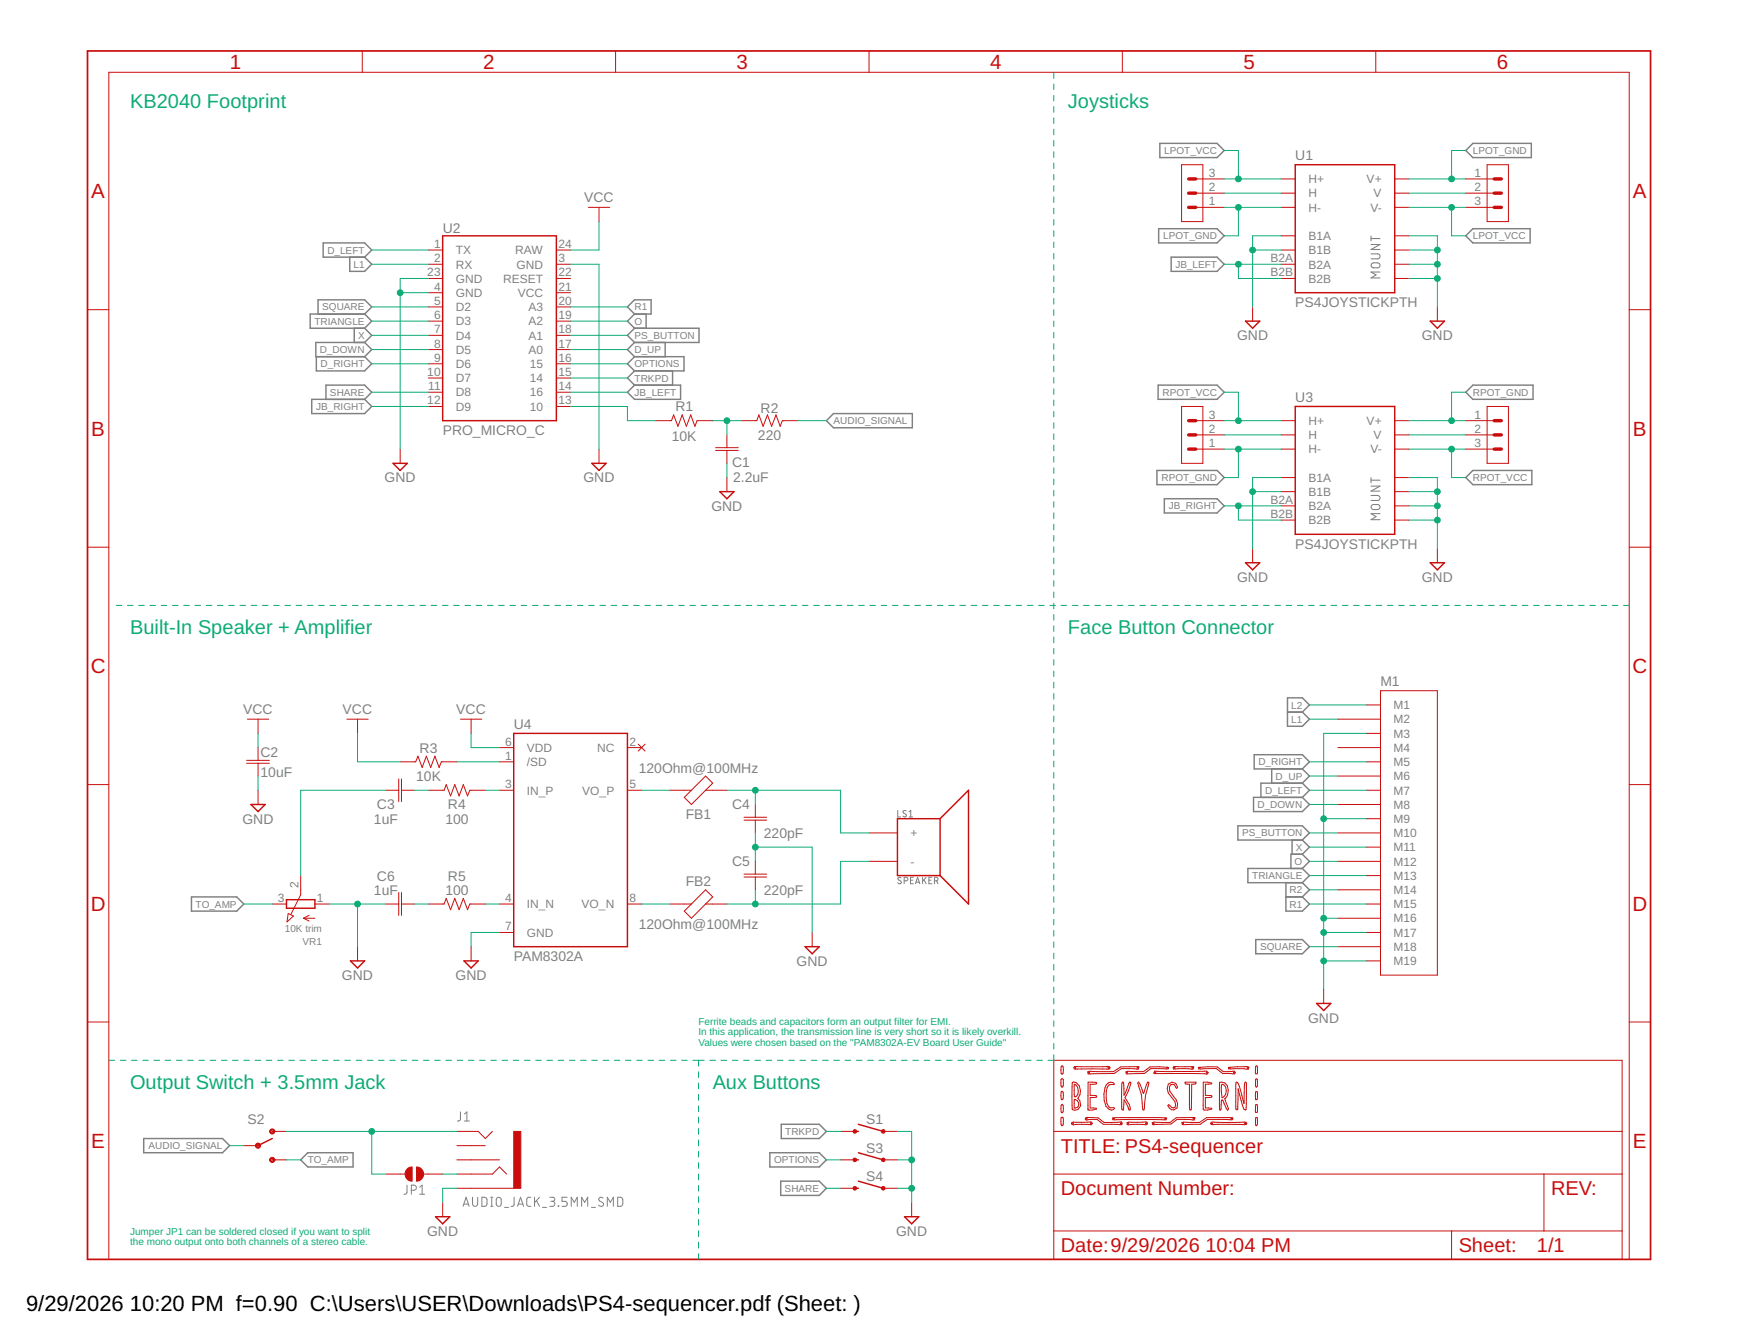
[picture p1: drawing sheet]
<svg xmlns="http://www.w3.org/2000/svg" width="279mm" height="216mm" viewBox="0 0 279 216" stroke-linecap="round" stroke-linejoin="round" font-family="sans-serif">
<path d="M220.5 39.3h1.5l-1.5 .8h1.5M220.5 38.4h1.5M220.5 38v.7M220.5 40.8h1.1a.4 .4 0 0 1 .4 .4 .4 .4 0 0 1-.4 .4h-1.1M220.7 42.4a1.16 1.16 0 0 1 1-.1l.3 .4a.37 .37 0 0 1-.4 .4l-.9-.2a.38 .38 0 0 1 0-.5zM222 43.7h-1.5l.8 .5-.8 .5h1.5M220.5 79.7h1.1a.4 .4 0 0 1 .4 .4 .4 .4 0 0 1-.4 .4h-1.1M220.5 76.8v.8M220.5 78.1h1.5l-1.5 .9h1.5M220.5 77.2h1.5M220.7 81.2a1.22 1.22 0 0 1 1-.1l.3 .3-.1 .4a1.22 1.22 0 0 1-1.1 .1l-.1-.1a.36 .36 0 0 1 0-.6zM222 82.6h-1.5l.8 .5-.8 .4h1.5" fill="none" stroke="#808080" stroke-width=".17"/>
<g fill="none" stroke="#808080" stroke-width=".16">
<path d="M144.4 130.3v1h.5M145.8 130.4l-.3-.1-.3 .2 .5 .4a.28 .28 0 0 1-.1 .4 .28 .28 0 0 1-.4-.1M146.2 131.3h.6M146.2 130.5l.3-.2v1M144.9 141.1h-.4l-.1 .2 .5 .3a.28 .28 0 0 1-.1 .5 .28 .28 0 0 1-.4-.2M145.4 141.6l.6-.1v-.4l-.6-.1v1.1M146.5 141.5h.3M146.9 141h-.4v1.1h.4M147.3 142.1l.3-1.1 .4 1.1M147.3 141.8h.6M148.4 141v1.1M148.6 141.4l.4 .7"/>
<path d="M149 141l-.6 .7M149.4 141.5h.4M149.9 141h-.5v1.1h.5M150.3 141.6l.5-.1 .1-.3-.2-.1-.4-.1v1.1M150.6 141.6l.3 .5M74.1 178.8l-.1 1.2-.1 .2h-.3M74.7 179.1l.4-.3v1.4M65.5 190.5v1.2l-.1 .2-.4 .1M66.2 191.3h.4a.41 .41 0 0 0 .4-.4 .41 .41 0 0 0-.4-.4h-.4v1.5M67.5 192h.8M67.5 190.9l.4-.4v1.5M74.5 193.9l.5-1.4 .5 1.4"/>
<path d="M74.6 193.6h.7M74.7 180.2h.8M76 192.5v1a.41 .41 0 0 0 .4 .4 .41 .41 0 0 0 .4-.4v-1M77.5 192.5l.7 .1a1.16 1.16 0 0 1 .1 1.1l-.2 .2h-.6zM78.9 192.5h.4M78.9 193.9h.4M79.1 192.5v1.4M79.9 192.6a.41 .41 0 0 1 .5-.1 .41 .41 0 0 1 .2 .4v.6a.4 .4 0 0 1-.4 .4 .4 .4 0 0 1-.4-.4zM81.2 194.1h.6M82.7 192.5v1.2l-.2 .2h-.3M83.2 193.9l.5-1.4 .5 1.4M83.4 193.6h.7"/>
<path d="M85.4 192.5h-.5l-.2 .3 .1 .9 .1 .2h.5M86 192.5v1.4M86.3 193l.5 .9M86.8 192.5l-.8 .9M87.2 194.1h.7M88.4 192.5h.5a.33 .33 0 0 1 .3 .3 .33 .33 0 0 1-.3 .3h-.3M88.9 193.1a.4 .4 0 0 1 .4 .4 .4 .4 0 0 1-.4 .4h-.5M89.8 193.8l.1 .1zM91.2 192.5h-.8v.6h.5a.41 .41 0 0 1 .3 .4 .41 .41 0 0 1-.3 .4h-.5M91.9 193.9v-1.4l.5 .8 .5-.8v1.4M93.6 193.9v-1.4l.4 .8 .5-.8v1.4M95.1 194.1h.7"/>
<path d="M97 192.6l-.2-.1a.34 .34 0 0 0-.4 .1 .34 .34 0 0 0 .1 .5l.4 .2a.37 .37 0 0 1 .1 .6 .37 .37 0 0 1-.6-.1l-.1-.1M97.7 193.9v-1.4l.5 .8 .5-.8v1.4M99.4 192.5l.7 .1a1.16 1.16 0 0 1 0 1.1l-.2 .2h-.5z"/>
</g>
<g fill="none" stroke="#808080" stroke-width=".23">
<path d="M52 39.1h6.7l1.1 1.1-1.1 1.1h-6.7zM186.4 36.8h9.4l1.1 1.1-1.1 1.2h-9.4zM186.6 23.1h9.2l1.1 1.1-1.1 1.1h-9.2zM235.8 37.9l1.1-1.1h9.2v2.3h-9.2zM235.8 24.2l1.1-1.1h9.4v2.2h-9.4zM50.9 57.3v2.3h7.8l1.1-1.1-1.1-1.2M51.2 50.5v-2.3h7.5l1.1 1.1-1.1 1.2M56.3 41.3v2.3h2.4l1.1-1.1-1.1-1.2M57 52.8v2.3M58.7 50.5h-8.8v2.3h8.8M58.7 50.5l1.1 1.1-1.1 1.2M58.7 55.1l1.1 1.1-1.1 1.1"/>
<path d="M58.7 55.1h-7.9v2.2h7.9M58.7 52.8l1.1 1.1-1.1 1.2M100.9 49.3l1.2-1.1h2.6v2.3h-2.6zM102.1 52.8h10.3v2.3h-10.3M102.1 50.5l-1.2 1.1 1.2 1.2M102.1 57.3h7.9v2.3h-7.9M102.1 55.1l-1.2 1.1 1.2 1.1M102.1 52.8l-1.2 1.1 1.2 1.2M102.1 59.6l-1.2 1.2 1.2 1.1M102.1 57.3l-1.2 1.2 1.2 1.1M103.9 50.5v2.3M107 55.1v2.2"/>
<path d="M108.2 59.6v2.3M188.4 41.3h7.4l1.1 1.2-1.1 1.1h-7.4zM50.1 64.2h8.6l1.1 1.1-1.1 1.2h-8.6zM52.4 64.2v-2.3h6.3l1.1 1.2-1.1 1.1M100.9 63.1l1.2-1.2h7.4v2.3h-7.4zM134.1 66.5h12.6v2.3h-12.6l-1.2-1.2zM186.1 75.6h9.7l1.1 1.2-1.1 1.1h-9.7zM186.3 61.9h9.5l1.1 1.2-1.1 1.1h-9.5zM235.8 63.1l1.1-1.2h9.7v2.3h-9.7zM235.8 76.8l1.1-1.2h9.5v2.3h-9.5zM187.3 80.2h8.5l1.1 1.1-1.1 1.2h-8.5zM207.1 112.2h2.4l1.1 1.1-1.1 1.2 1.1 1.1-1.1 1.2h-2.4z"/>
<path d="M207.1 114.5h2.4M199.1 132.8h10.4l1.1 1.1-1.1 1.1h-10.4zM201.6 128.2h7.9l1.1 1.1-1.1 1.2h-7.9zM201.7 121.3h7.8l1.1 1.2-1.1 1.1h-7.8zM204.6 123.6v2.3M207.8 135v2.3M209.5 139.6h-8.8v2.3h8.8M209.5 139.6l1.1 1.2-1.1 1.1M209.5 137.3l1.1 1.2-1.1 1.1M209.5 137.3h-1.9v2.3M209.5 125.9l1.1 1.1-1.1 1.2M209.5 125.9h-6.7v2.3"/>
<path d="M209.5 123.6l1.1 1.2-1.1 1.1M209.5 135l1.1 1.2-1.1 1.1M30.8 144.2h7.3l1.1 1.1-1.1 1.2h-7.3zM202 151h7.5l1.1 1.2-1.1 1.1h-7.5zM206.8 141.9v4.6h2.7l1.1-1.2-1.1-1.1M206.8 144.2h2.7M209.5 141.9l1.1 1.1-1.1 1.2M23.1 183h12.7l1.1 1.2-1.1 1.1h-12.7zM48.4 186.5l1.1-1.2h7.3v2.3h-7.3zM123.8 185.3h8l1.1 1.2-1.1 1.1h-8zM125.6 189.9h6.2l1.1 1.1-1.1 1.2h-6.2zM125.7 180.7h6.1l1.1 1.2-1.1 1.1h-6.1z"/>
</g>
<g fill="none" stroke="#c90d0c" stroke-width=".23">
<path d="M71.2 37.9h18.3v29.7h-18.3zM208.3 26.5h16v20.6h-16zM200.3 51.6h2.3l-1.1 1.2zM230.1 51.6h2.2l-1.1 1.2zM63.2 74.5h2.3l-1.1 1.1zM95.2 74.5h2.3l-1.1 1.1zM115.8 79h2.3l-1.2 1.2zM208.3 65.3h16v20.6h-16zM200.3 90.5h2.3l-1.1 1.1zM230.1 90.5h2.2l-1.1 1.1zM82.6 117.9h18.3v34.3h-18.3zM40.4 129.3h2.3l-1.2 1.2z"/>
<path d="M151.2 131.6h-6.8v9.2h6.8M151.2 131.6v9.2M151.2 131.6l4.6-4.6v18.3l-4.6-4.5M46.1 144.6h4.6v1.4h-4.6zM56.4 154.5h2.3l-1.2 1.1zM74.6 154.5h2.3l-1.1 1.1zM129.5 152.2h2.3l-1.2 1.1zM211.8 161.3h2.3l-1.2 1.2zM43.8 183l-2.3 1.2M70.1 195.6h2.2l-1.1 1.1zM137.5 186.5h.6M137.5 191h.6"/>
<path d="M137.5 181.9h.6M138.1 185.3l4 1.2M138.1 189.9l4 1.1M138.1 180.7l4 1.2M145.5 195.6h2.3l-1.2 1.1z"/>
</g>
<g fill="none" stroke="#c90d0c" stroke-width=".16">
<path d="M58.3 8.2v3.4M99 8.2v3.4M139.8 8.2v3.4M180.5 8.2v3.4M221.3 8.2v3.4M94.6 33.3h3.5M96.4 33.3v2.3M190.1 26.5h3.4v9.1h-3.4zM192.3 28.8h4.6M192.3 31.1h4.6M192.3 33.3h4.6M206.1 28.8h2.2"/>
<path d="M206.1 31.1h2.2M206.1 33.3h2.2M206.1 37.9h2.2M224.3 28.8h2.3M224.3 31.1h2.3M224.3 33.3h2.3M224.3 37.9h2.3M235.8 28.8h4.5M235.8 31.1h4.5M235.8 33.3h4.5M239.2 26.5h3.4v9.1h-3.4zM14.1 49.8h3.4"/>
<path d="M68.9 40.2h2.3M68.9 42.5h2.3M68.9 44.8h2.3M68.9 47.1h2.3M68.9 49.3h2.3M68.9 51.6h2.3M68.9 53.9h2.3M68.9 56.2h2.3M68.9 58.5h2.3M89.5 40.2h2.3M89.5 42.5h2.3M89.5 44.8h2.3"/>
<path d="M89.5 47.1h2.3M89.5 49.3h2.3M89.5 51.6h2.3M89.5 53.9h2.3M89.5 56.2h2.3M89.5 58.5h2.3M201.5 49.3v2.3M206.1 40.2h2.2M206.1 42.5h2.2M206.1 44.8h2.2M224.3 40.2h2.3M224.3 42.5h2.3"/>
<path d="M224.3 44.8h2.3M231.2 49.3v2.3M262.1 49.8h3.4M64.4 72.2v2.3M68.9 60.8h2.3M68.9 63.1h2.3M68.9 65.3h2.3M89.5 60.8h2.3M89.5 63.1h2.3M89.5 65.3h2.3M96.4 72.2v2.3M105.5 67.6h2.5l.4-.9 .7 1.8 .6-1.8 .7 1.8 .7-1.8 .7 1.8 .3-.9h2.5"/>
<path d="M115.1 72.4h3.6M115.1 72h3.6M116.9 69.9v2.1M116.9 72.4v2.1M116.9 76.8v2.2M119.2 67.6h2.5l.4-.9 .6 1.8 .7-1.8 .7 1.8 .7-1.8 .7 1.8 .3-.9h2.6M190.1 65.3h3.4v9.2h-3.4zM192.3 67.6h4.6M192.3 69.9h4.6M192.3 72.2h4.6M206.1 67.6h2.2M206.1 69.9h2.2"/>
<path d="M206.1 72.2h2.2M206.1 76.8h2.2M206.1 79h2.2M224.3 67.6h2.3M224.3 69.9h2.3M224.3 72.2h2.3M224.3 76.8h2.3M224.3 79h2.3M235.8 67.6h4.5M235.8 69.9h4.5M235.8 72.2h4.5M239.2 65.3h3.4v9.2h-3.4z"/>
<path d="M14.1 88h3.4M201.5 88.2v2.3M206.1 81.3h2.2M206.1 83.6h2.2M224.3 81.3h2.3M224.3 83.6h2.3M231.2 88.2v2.3M262.1 88h3.4M39.8 115.6h3.4M41.5 115.6v2.3M55.8 115.6h3.4M57.5 115.6v2.3"/>
<path d="M74.1 115.6h3.4M75.8 115.6v2.3M102.7 119.6l1.1 1.1M103.8 119.6l-1.1 1.1M215.2 115.6h6.9M219.8 113.3h2.3M219.8 117.9h2.3M222.1 111h9.1v45.8h-9.1zM14.1 126.1h3.4M39.7 122.7h3.6M39.7 122.2h3.6M41.5 120.2v2"/>
<path d="M41.5 122.7v2.1M41.5 127v2.3M62.1 127h2M64.1 125.2v3.7M64.4 122.5h2.5l.3-.9 .7 1.8 .7-1.8 .7 1.8 .7-1.8 .6 1.8 .4-.9h2.5M64.6 127h2.1M64.6 125.2v3.7M68.9 127h2.5l.4-.9 .7 1.9 .7-1.9 .7 1.9 .6-1.9 .7 1.9 .4-1h2.5M80.3 122.5h2.3M80.3 127h2.3M80.3 120.2h2.3M100.9 127h2.3"/>
<path d="M100.9 120.2h2.3M107.8 127h3.4M110.1 128.2l3.4-3.4 1.1 1.1-3.4 3.4zM113.5 127h3.4M119.7 131.8h3.6M119.7 131.4h3.6M121.5 129.3v2.1M121.5 131.8v2.1M121.5 138.5v2M139.8 133.9h4.6M139.8 138.5h4.6M215.2 120.2h6.9"/>
<path d="M215.2 124.8h6.9M215.2 129.3h6.9M215.2 133.9h6.9M215.2 138.5h6.9M219.8 122.5h2.3M219.8 127h2.3M219.8 131.6h2.3M219.8 136.2h2.3M262.1 126.1h3.4M43.8 145.3h2.3M46.4 146.9l.8 .4-1 .9zM48.4 140.8v3l-1.6 3.2"/>
<path d="M48.8 147.6h1.9M48.8 147.6l.9 .5M49.7 147.2l-.9 .4M50.7 145.3h2.2M57.5 152.2v2.3M62.1 145.3h2M64.1 143.5v3.7M64.6 145.3h2.1M64.6 143.5v3.7M68.9 145.3h2.5l.4-.9 .7 1.8 .7-1.8 .7 1.8 .6-1.8 .7 1.8 .4-.9h2.5M75.8 152.2v2.3M80.3 145.3h2.3"/>
<path d="M80.3 149.9h2.3M100.9 145.3h2.3M107.8 145.3h3.4M110.1 146.5l3.4-3.5 1.1 1.2-3.4 3.4zM113.5 145.3h3.4M119.7 141h3.6M119.7 140.5h3.6M121.5 141v2M130.6 149.9v2.3M212.9 159v2.3M215.2 143h6.9M215.2 147.6h6.9"/>
<path d="M215.2 152.2h6.9M219.8 140.8h2.3M219.8 145.3h2.3M219.8 149.9h2.3M219.8 154.5h2.3M14.1 164.3h3.4M169.5 170.5h91.4v32h-91.4zM170.7 179.7l.1-.1 .2 .1v1l-.2 .3a1.2 1.2 0 0 1-.1-1.3zM170.7 173.5l.1-.1 .2 .1v1l-.2 .3a1.2 1.2 0 0 1-.1-1.3zM170.7 175.6l.1-.2 .2 .3v1l-.2 .1-.1-.1zM170.8 177.5a1.22 1.22 0 0 1 0 1.4 1.34 1.34 0 0 1 0-1.4zM170.8 171.3a1.22 1.22 0 0 1 0 1.4 1.34 1.34 0 0 1 0-1.4z"/>
<path d="M172.5 174l.2-.1a1.61 1.61 0 0 1 .7 2.7l.3 .4 .1 .8-.4 .6-.5 .1-.4-.1zM172.8 176.8a.69 .69 0 0 1 .7 .5 .69 .69 0 0 1-.5 .8h-.2zM172.8 174.3a1.18 1.18 0 0 1 .3 1.9l-.2 .1h-.1zM172.8 171.5l5.4-.1 .4 .3-.1 .1-.3 .1h-5.2l-.2-.1-.1-.2zM172.9 171.6l.2 .1h-.1zM174.7 179.7h1.9l1 .7h2.8l.1 .2-.1 .2h-.3l-2.6-.1-1-.7-1.8 .1-.1-.2zM174.8 179.8h.1l-.1 .1zM175 172.3l.3-.1 3.8 .1 1.2-.8h2.9l-.1 .4-2.7-.1-1.2 .8h-4.2zM175 178.4h.1M175 174l1.4 .1-.1 .2h-1v1.8h1l.1 .1-.1 .2h-1v1.7l1 .1 .1 .1-.7 .2-.7-.1zM175.2 172.3v.2zM177.9 174.4a.77 .77 0 0 1 1.3-.1v.1h-.8a3.3 3.3 0 0 0 0 3.6l.9 .2-.2 .2-.3 .1-.4-.1-.5-.5a4.3 4.3 0 0 1 0-3.5z"/>
<path d="M178.2 171.6l.2 .1h-.1zM179 179.7h8.7l-.1 .3h-8.3h-.3zM179.1 179.8h.2zM180.5 174h.2v.2l.1 1.9 .9-2.1 .2 .1-.4 1.3-.5 1a2.94 2.94 0 0 1 .8 2h-.2l-.8-1.6-.1 1.7-.3-.2v-3.4zM181.1 172.3l.3-.1 2.5 .1 1.1-.8 3 .1-.1 .2h-2.8l-1 .8h-2.9zM181.3 172.3l.1 .1-.2 .1zM183 171.6l-.1 .1zM183.1 173.9l.3 .4 .5 1.5 .7-1.7 .1-.2 .1 .2a11.9 11.9 0 0 0-.7 4.2l-.1 .2-.2-.1v-.3a9.1 9.1 0 0 0-.8-4zM185.7 172.2l2.5 .1 5.9-.1 .3 .2-.3 .3-2.6-.1h-5.9zM185.8 172.3v.2zM187.4 179.8h.1l-.1 .1zM187.7 171.6h.1l-.1 .1z"/>
<path d="M187.9 174.3l.6-.3 .6 .2 .3 .6-.1 .2-.4-.6-.3-.1-.3 .1-.2 .3 .1 .7 1 1.4 .2 .6-.1 .7-.5 .3h-.4l-.5-.6 .1-.2 .7 .5 .3-.1 .1-.3-.1-.6-1.1-1.4-.2-.7zM188.8 171.4l3.2 .1v.1l-.1 .3h-3.1l-.1-.3zM188.9 171.6h.1l-.1 .1zM190.6 174h1.8l-.1 .2-.6 .1-.1 4.2-.2-.1-.1-.5v-3.6l-.6-.1zM191.7 171.6h.2l-.1 .1zM192 179.7v.2zM192.8 171.6l3-.1 1 .8 1.8-.1 .1 .2-.1 .2h-1.9l-1-.8h-2.9zM193 171.6v.1zM193.5 174l1.4 .1v.1l-1 .1v1.8h.9l.1 .1-.1 .2h-.9v1.7l1 .1v.1l-.7 .2-.7-.1zM194.1 172.3l.1 .1-.2 .1zM196.2 174l.9 .1a1.74 1.74 0 0 1-.1 2.5l.6 1.8-.2 .1-.8-1.7-.1 .1-.1 1.4-.1 .2-.1-.1zM196.6 174.3a1.2 1.2 0 0 1 .7 1.1 1.2 1.2 0 0 1-.7 1.1 3.2 3.2 0 0 1 0-2.2z"/>
<path d="M197.6 171.6l3-.2 .3 .2-.1 .3-3.2-.1zM197.8 171.6h.1l-.1 .1zM198 179.8h.2zM198.5 172.3v.2zM198.9 174l.3 .2 .1 .4 .8 2.8v-.5a8.6 8.6 0 0 1 .2-3l.2 .2v.2l-.1 4.1h-.3l-.1-.3-.8-3.1-.1 3.3v.1h-.3v-4zM200.6 171.6l.2 .1h-.1zM202 176.8h.1M202 177.6l.1-.1 .1 .1v1.2h-.2zM202 171.4l.1-.1 .1 .1v1.2h-.2zM202 179.7h.2v1.1l-.1 .2a1.37 1.37 0 0 1-.1-1.3zM202 173.5h.2v1.1l-.1 .2a1.37 1.37 0 0 1-.1-1.3zM202 175.5h.2l.1 .2-.1 1-.1 .1h-.1v-.2z"/>
<path d="M262.1 164.3h3.4M39.2 184.2h2.3M43.8 181.9h2.3M43.8 186.5h2.3M62.1 188.7h3.1M68.1 188.7h3.1M71.2 193.3v2.3M73.5 181.9h3.4l1.2 1.1 1.1-1.1M73.5 188.7h5.7l1.1-1.1 1.2 1.1M73.5 191h9.1M73.5 186.5h6.8M73.5 184.2h4.6"/>
<path d="M135.2 181.9h2.3M135.2 191h2.3M135.2 186.5h2.3M142.1 181.9h2.3M142.1 191h2.3M142.1 186.5h2.3M146.6 193.3v2.3M169.5 181.9h91.4M169.5 188.7h91.4M169.5 197.9h91.4M172.4 180.4h3h.2l.1 .2-.1 .2h-3h-.2l-.1-.2zM172.6 180.5v.2z"/>
<path d="M175.5 180.5l-.1 .2zM180.1 180.8h.1M180.3 180.5l.1 .1-.1 .1zM181.3 180.5l3-.1h.2l.1 .2-.2 .2h-2.9h-.2zM181.5 180.5v.1h-.1zM184.3 180.5l.1 .1h-.1zM185.3 180.5l.4-.1h2.5l1-.7 3-.1-.1 .4h-2.8l-.9 .7-2.8 .1h-.2zM185.5 180.5l.1 .1-.1 .1zM190.1 180.5l.3-.1h2.5l1.2-.7h4.2v.3h-.3h-3.8l-1.1 .7-2.7 .1h-.2zM190.3 180.5l.1 .1h-.2zM194.8 180.4h4.6a1.1 1.1 0 0 1 1.2 .2l-.2 .2h-.2h-5.1h-.3l-.1-.2zM194.9 180.6h.2z"/>
<path d="M200.2 180.6l.1-.1 .1 .1-.1 .1zM233.5 197.9v4.6M248.3 188.7v9.2M17.5 202.5v-190.9h244.6v190.9"/>
</g>
<path d="M82.6 181.9h1.2v9.1h-1.2z" fill="#c90d0c" stroke="#c90d0c" stroke-width=".16"/>
<g fill="#c90d0c" stroke="#c90d0c" stroke-width=".16">
<path d="M43.6 181.5a.42 .42 0 0 1 .6 .2 .42 .42 0 0 1-.3 .6 .42 .42 0 0 1-.5-.4h.2a.23 .23 0 0 1 .3-.2 .23 .23 0 0 1 0 .4 .23 .23 0 0 1-.3-.1v-.1h-.2z" fill-rule="evenodd"/>
<path d="M43.4 186.3a.42 .42 0 0 1 .7-.1 .42 .42 0 0 1-.2 .6 .42 .42 0 0 1-.5-.3h.2a.23 .23 0 0 1 .3-.2 .23 .23 0 0 1 0 .3 .23 .23 0 0 1-.3 0v-.1h-.2z" fill-rule="evenodd"/>
<path d="M41.1 184a.42 .42 0 0 1 .7-.1 .42 .42 0 0 1-.1 .7 .42 .42 0 0 1-.6-.4h.2a.23 .23 0 0 1 .3-.2 .23 .23 0 0 1 .1 .3 .23 .23 0 0 1-.4 0v-.1h-.2z" fill-rule="evenodd"/>
<path d="M65.4 188l.5-.3 .4-.1v2.3a1.14 1.14 0 0 1-1.1-.7 1.14 1.14 0 0 1 .2-1.2z" fill-rule="evenodd"/>
<path d="M67 187.6a1.14 1.14 0 0 1 1.1 1.1 1.14 1.14 0 0 1-1.1 1.2z" fill-rule="evenodd"/>
<circle cx="142.1" cy="186.5" r=".3"/>
<circle cx="137.5" cy="186.5" r=".3"/>
<circle cx="142.1" cy="191" r=".3"/>
<circle cx="137.5" cy="191" r=".3"/>
<circle cx="142.1" cy="181.9" r=".3"/>
<circle cx="137.5" cy="181.9" r=".3"/>
</g>
<path d="M14.1 8.2h251.4v194.3h-251.4z" fill="none" stroke="#c90d0c" stroke-width=".28"/>
<path d="M191.2 33.3h1.1M191.2 31.1h1.1M191.2 28.8h1.1M240.3 33.3h1.2M240.3 31.1h1.2M240.3 28.8h1.2M191.2 67.6h1.1M191.2 69.9h1.1M191.2 72.2h1.1M240.3 67.6h1.2M240.3 69.9h1.2M240.3 72.2h1.2" fill="none" stroke="#c90d0c" stroke-width=".55"/>
<g fill="none" stroke="#0dab76" stroke-width=".16">
<path d="M169.5 11.7v.9M169.5 13.5v.9M169.5 15.3v.9M169.5 17.1v1M169.5 18.9v1M96.4 35.6v4.6h-4.6M169.5 20.8v.9M169.5 22.6v.9M169.5 24.4v.9M169.5 26.2v.9M169.5 28v.9M169.5 29.8v1"/>
<path d="M169.5 31.6v1M169.5 33.5v.9M169.5 35.3v.9M169.5 37.1v.9M169.5 38.9v.9M196.9 24.2h2.3v4.6M196.9 31.1h9.2M196.9 33.3h9.2M196.9 28.8h9.2M199.2 33.3v4.6h-2.3M206.1 37.9h-4.6v11.4M226.6 37.9h4.6v11.4"/>
<path d="M226.6 31.1h9.2M226.6 33.3h9.2M226.6 28.8h9.2M233.5 33.3v4.6h2.3M235.8 24.2h-2.3v4.6M59.8 49.3h9.1M59.8 51.6h9.1M59.8 56.2h9.1M59.8 40.2h9.1M59.8 58.5h9.1M59.8 42.5h9.1M59.8 53.9h9.1"/>
<path d="M64.4 47.1h4.5M68.9 44.8h-4.5v27.4M91.8 49.3h9.1M91.8 51.6h9.1M91.8 56.2h9.1M91.8 58.5h9.1M91.8 42.5h4.6v29.7M91.8 53.9h9.1M169.5 40.7v.9M169.5 42.5v1M169.5 44.3v1M169.5 46.2v.9"/>
<path d="M169.5 48v.9M169.5 49.8v.9M169.5 51.6v.9M169.5 53.4v.9M169.5 55.2v1M169.5 57v1M169.5 58.9v.9M196.9 42.5h9.2M199.2 42.5v2.3h6.9M201.5 40.2h4.6M226.6 40.2h4.6M226.6 42.5h4.6"/>
<path d="M226.6 44.8h4.6M59.8 65.3h9.1M59.8 63.1h9.1M91.8 65.3h9.1v2.3h4.6M91.8 63.1h9.1M91.8 60.8h9.1M114.6 67.6h4.6M116.9 67.6v2.3M116.9 74.5v2.3M128.4 67.6h4.5M169.5 60.7v.9M169.5 62.5v.9"/>
<path d="M169.5 64.3v.9M169.5 66.1v.9M169.5 67.9v1M169.5 69.7v1M169.5 71.6v.9M169.5 73.4v.9M169.5 75.2v.9M169.5 77v.9M169.5 78.8v.9M196.9 63.1h2.3v4.5M196.9 67.6h9.2M196.9 69.9h9.2"/>
<path d="M196.9 72.2h9.2M199.2 72.2v4.6h-2.3M201.5 79h4.6M206.1 76.8h-4.6v11.4M226.6 76.8h4.6v11.4M226.6 79h4.6M226.6 67.6h9.2M226.6 69.9h9.2M226.6 72.2h9.2M233.5 72.2v4.6h2.3M235.8 63.1h-2.3v4.5M18.7 97.3h.9"/>
<path d="M20.5 97.3h.9M22.3 97.3h.9M24.1 97.3h.9M25.9 97.3h.9M27.7 97.3h.9M29.5 97.3h1M31.3 97.3h1M33.2 97.3h.9M35 97.3h.9M36.8 97.3h.9M38.6 97.3h.9M40.4 97.3h.9"/>
<path d="M42.2 97.3h.9M44 97.3h.9M45.8 97.3h.9M47.6 97.3h.9M49.4 97.3h1M51.2 97.3h1M53.1 97.3h.9M54.9 97.3h.9M56.7 97.3h.9M58.5 97.3h.9M60.3 97.3h.9M62.1 97.3h.9"/>
<path d="M63.9 97.3h.9M65.7 97.3h.9M67.5 97.3h1M69.3 97.3h1M71.2 97.3h.9M73 97.3h.9M74.8 97.3h.9M76.6 97.3h.9M78.4 97.3h.9M80.2 97.3h.9M82 97.3h.9M83.8 97.3h.9"/>
<path d="M85.6 97.3h1M87.4 97.3h.9M89.3 97.3h.9M91.1 97.3h.9M92.9 97.3h.9M94.7 97.3h.9M96.5 97.3h.9M98.3 97.3h.9M100.1 97.3h.9M101.9 97.3h.9M103.7 97.3h.9M105.5 97.3h.9"/>
<path d="M107.3 97.3h.9M109.2 97.3h.9M111 97.3h.9M112.8 97.3h.9M114.6 97.3h.9M116.4 97.3h.9M118.2 97.3h.9M120 97.3h.9M121.8 97.3h.9M123.6 97.3h.9M125.4 97.3h.9M127.3 97.3h.9"/>
<path d="M129.1 97.3h.9M130.9 97.3h.9M132.7 97.3h.9M134.5 97.3h.9M136.3 97.3h.9M138.1 97.3h.9M139.9 97.3h.9M141.7 97.3h.9M143.5 97.3h.9M145.4 97.3h.9M147.2 97.3h.9M149 97.3h.9"/>
<path d="M150.8 97.3h.9M152.6 97.3h.9M154.4 97.3h.9M156.2 97.3h.9M158 97.3h.9M159.8 97.3h.9M161.6 97.3h.9M163.4 97.3h.9M165.2 97.3h1M167 97.3h1M168.9 97.3h.9M169.5 80.6v1"/>
<path d="M169.5 82.4v1M169.5 84.3v.9M169.5 86.1v.9M169.5 87.9v.9M169.5 89.7v.9M169.5 91.5v.9M169.5 93.3v1M169.5 95.2v.9M169.5 97v.9M169.5 98.8v.9M170.7 97.3h.9M172.5 97.3h.9"/>
<path d="M174.3 97.3h.9M176.1 97.3h.9M177.9 97.3h.9M179.7 97.3h.9M181.5 97.3h.9M183.3 97.3h1M185.1 97.3h1M187 97.3h.9M188.8 97.3h.9M190.6 97.3h.9M192.4 97.3h.9M194.2 97.3h.9"/>
<path d="M196 97.3h.9M196.9 81.3h9.2M197.8 97.3h.9M199.2 81.3v2.3h6.9M199.6 97.3h.9M201.4 97.3h1M203.2 97.3h1M205.1 97.3h.9M206.9 97.3h.9M208.7 97.3h.9M210.5 97.3h.9M212.3 97.3h.9"/>
<path d="M214.1 97.3h.9M215.9 97.3h.9M217.7 97.3h.9M219.5 97.3h1M221.3 97.3h.9M223.2 97.3h.8M225 97.3h.9M226.6 81.3h4.6M226.6 83.6h4.6M226.8 97.3h.9M228.6 97.3h.9M230.4 97.3h.9"/>
<path d="M232.2 97.3h.9M234 97.3h.9M235.8 97.3h.9M237.6 97.3h.9M239.4 97.3h.9M241.2 97.3h.9M243.1 97.3h.9M244.9 97.3h.9M246.7 97.3h.9M248.5 97.3h.9M250.3 97.3h.9M252.1 97.3h.9"/>
<path d="M253.9 97.3h.9M255.7 97.3h.9M257.5 97.3h.9M259.3 97.3h.9M261.2 97.3h.9M41.5 117.9v2.3M57.5 117.9v4.6h6.9M75.8 117.9v2.3h4.5M169.5 100.6v.9M169.5 102.4v.9M169.5 104.2v.9M169.5 106v1"/>
<path d="M169.5 107.9v.9M169.5 109.7v.9M169.5 111.5v.9M169.5 113.3v.9M169.5 115.1v.9M169.5 116.9v.9M169.5 118.7v1M210.6 115.6h4.6M210.6 113.3h9.2M219.8 117.9h-6.9v41.1M41.5 124.8v2.2M62.1 127h-13.7v13.8"/>
<path d="M66.7 127h2.2M73.5 122.5h6.8M78.1 127h2.2M103.2 127h4.6M116.9 127h18.3v6.9h4.6M121.5 136.2h9.1v13.7M121.5 127v2.3M121.5 133.9v4.6M139.8 138.5h-4.6v6.8h-18.3M169.5 120.6v.9M169.5 122.4v.9M169.5 124.2v.9"/>
<path d="M169.5 126v.9M169.5 127.8v.9M169.5 129.6v.9M169.5 131.4v1M169.5 133.3v.9M169.5 135.1v.9M169.5 136.9v.9M169.5 138.7v.9M210.6 138.5h4.6M210.6 129.3h4.6M210.6 127h9.2M210.6 124.8h4.6"/>
<path d="M210.6 122.5h9.2M210.6 136.2h9.2M210.6 133.9h4.6M212.9 131.6h6.9M39.2 145.3h4.6M52.9 145.3h9.2M57.5 145.3v6.9M66.7 145.3h2.2M78.1 145.3h2.2M80.3 149.9h-4.5v2.3M103.2 145.3h4.6M121.5 143v2.3"/>
<path d="M169.5 140.5v.9M169.5 142.3v1M169.5 144.1v1M169.5 146v.9M169.5 147.8v.9M169.5 149.6v.9M169.5 151.4v.9M169.5 153.2v.9M169.5 155v1M169.5 156.8v1M169.5 158.7v.9M210.6 152.2h4.6"/>
<path d="M210.6 145.3h9.2M210.6 143h4.6M210.6 140.8h9.2M212.9 147.6h2.3M212.9 149.9h6.9M212.9 154.5h6.9M17.5 170.5h1M19.3 170.5h1M21.1 170.5h1M23 170.5h.9M24.8 170.5h.9M26.6 170.5h.9"/>
<path d="M28.4 170.5h.9M30.2 170.5h.9M32 170.5h.9M33.8 170.5h.9M35.6 170.5h.9M37.4 170.5h.9M39.2 170.5h.9M41 170.5h.9M42.8 170.5h.9M44.6 170.5h.9M46.4 170.5h.9M48.2 170.5h.9"/>
<path d="M50 170.5h.9M51.9 170.5h.9M53.7 170.5h.9M55.5 170.5h.9M57.3 170.5h.9M59.1 170.5h.9M60.9 170.5h.9M62.7 170.5h.9M64.5 170.5h.9M66.3 170.5h.9M68.1 170.5h.9M69.9 170.5h.9"/>
<path d="M71.7 170.5h.9M73.5 170.5h.9M75.3 170.5h.9M77.1 170.5h.9M79 170.5h.8M80.8 170.5h.9M82.5 170.5h1M84.4 170.5h.9M86.2 170.5h.9M88 170.5h.9M89.8 170.5h.9M91.6 170.5h.9"/>
<path d="M93.4 170.5h.9M95.2 170.5h.9M97 170.5h.9M98.8 170.5h.9M100.6 170.5h.9M102.4 170.5h.9M104.2 170.5h.9M106 170.5h.9M107.8 170.5h.9M109.6 170.5h1M111.4 170.5h1.9M112.4 170.5v.9"/>
<path d="M112.4 172.3v.9M112.4 174.1v.9M112.4 175.9v1M112.4 177.8v.9M112.4 179.6v.9M114.2 170.5h.9M116 170.5h.9M117.8 170.5h.9M119.6 170.5h.9M121.4 170.5h.9M123.2 170.5h.9M125.1 170.5h.9"/>
<path d="M126.9 170.5h.9M128.7 170.5h.9M130.5 170.5h.9M132.3 170.5h.9M134.1 170.5h.9M135.9 170.5h.9M137.8 170.5h.9M139.6 170.5h.9M141.4 170.5h.9M143.2 170.5h.9M145 170.5h.9M146.8 170.5h.9"/>
<path d="M148.6 170.5h.9M150.5 170.5h.9M152.3 170.5h.9M154.1 170.5h.9M155.9 170.5h.9M157.7 170.5h.9M159.5 170.5h.9M161.3 170.5h.9M163.1 170.5h.9M165 170.5h.9M166.8 170.5h.9M169.5 160.5v.9"/>
<path d="M169.5 162.3v.9M169.5 164.1v.9M169.5 165.9v.9M169.5 167.7v1M169.5 169.5v1h-.9M36.9 184.2h2.3M46.1 181.9h27.4M46.1 186.5h2.3M59.8 181.9v6.8h2.3M71.2 188.7h2.3M73.5 191h-2.3v2.3M112.4 181.4v1"/>
<path d="M112.4 183.3v.9M112.4 185.1v.9M112.4 186.9v.9M112.4 188.7v1M112.4 190.6v.9M112.4 192.4v.9M112.4 194.2v1M112.4 196v1M112.4 197.9v.9M112.4 199.7v.9M132.9 191h2.3M132.9 181.9h2.3"/>
<path d="M132.9 186.5h2.3M144.4 191h2.2M144.4 181.9h2.2v11.4M144.4 186.5h2.2M112.4 201.5v1"/>
</g>
<g fill="#0dab76" stroke="#0dab76" stroke-width=".16">
<circle cx="199.2" cy="81.3" r=".47"/>
<circle cx="201.5" cy="79" r=".47"/>
<circle cx="212.9" cy="131.6" r=".47"/>
<circle cx="212.9" cy="147.6" r=".47"/>
<circle cx="212.9" cy="149.9" r=".47"/>
<circle cx="212.9" cy="154.5" r=".47"/>
<circle cx="64.4" cy="47.1" r=".47"/>
<circle cx="146.6" cy="186.5" r=".47"/>
<circle cx="146.6" cy="191" r=".47"/>
<circle cx="57.5" cy="145.3" r=".47"/>
<circle cx="121.5" cy="136.2" r=".47"/>
<circle cx="201.5" cy="40.2" r=".47"/>
<circle cx="231.2" cy="40.2" r=".47"/>
<circle cx="231.2" cy="42.5" r=".47"/>
<circle cx="231.2" cy="44.8" r=".47"/>
<circle cx="231.2" cy="79" r=".47"/>
<circle cx="231.2" cy="81.3" r=".47"/>
<circle cx="231.2" cy="83.6" r=".47"/>
<circle cx="199.2" cy="42.5" r=".47"/>
<circle cx="116.9" cy="67.6" r=".47"/>
<circle cx="59.8" cy="181.9" r=".47"/>
<circle cx="121.5" cy="127" r=".47"/>
<circle cx="121.5" cy="145.3" r=".47"/>
<circle cx="199.2" cy="33.3" r=".47"/>
<circle cx="233.5" cy="28.8" r=".47"/>
<circle cx="199.2" cy="72.2" r=".47"/>
<circle cx="233.5" cy="67.6" r=".47"/>
<circle cx="199.2" cy="67.6" r=".47"/>
<circle cx="233.5" cy="72.2" r=".47"/>
<circle cx="199.2" cy="28.8" r=".47"/>
<circle cx="233.5" cy="33.3" r=".47"/>
</g>
<g font-size="3.5">
<text x="4.2" y="210.7">9/29/2026</text>
<text x="20.9" y="210.7">10:20 PM f=0.90 C:\Users\USER\Downloads\PS4-sequencer.pdf (Sheet: )</text>
</g>
<g font-size="3.3" fill="#c90d0c">
<text x="37" y="11.1">1</text>
<text x="77.7" y="11.1">2</text>
<text x="118.5" y="11.1">3</text>
<text x="159.3" y="11.1">4</text>
<text x="200" y="11.1">5</text>
<text x="240.8" y="11.1">6</text>
<text x="14.7" y="31.9">A</text>
<text x="262.7" y="31.9">A</text>
<text x="14.7" y="70">B</text>
<text x="262.7" y="70">B</text>
<text x="14.6" y="108.2">C</text>
<text x="262.6" y="108.2">C</text>
<text x="14.6" y="146.4">D</text>
<text x="262.6" y="146.4">D</text>
<text x="14.7" y="184.5">E</text>
<text x="262.7" y="184.5">E</text>
</g>
<g font-size="3.2" fill="#0dab76">
<text x="20.9" y="17.3">KB2040 Footprint</text>
<text x="171.8" y="17.3">Joysticks</text>
<text x="20.9" y="101.9">Built-In Speaker + Amplifier</text>
<text x="171.8" y="101.9">Face Button Connector</text>
<text x="20.9" y="175">Output Switch + 3.5mm Jack</text>
<text x="114.6" y="175">Aux Buttons</text>
</g>
<g font-size="3.2" fill="#c90d0c">
<text x="170.6" y="185.3">TITLE: PS4-sequencer</text>
<text x="170.6" y="192.2">Document Number:</text>
<text x="249.5" y="192.2">REV:</text>
<text x="170.6" y="201.3">Date:9/29/2026</text>
<text x="193.9" y="201.3">10:04 PM</text>
<text x="234.6" y="201.3">Sheet:</text>
<text x="247.2" y="201.3">1/1</text>
</g>
<g font-size="2.2" fill="#808080">
<text x="208.3" y="25.8">U1</text>
<text x="94" y="32.4">VCC</text>
<text x="71.2" y="37.5">U2</text>
<text x="208.3" y="49.3">PS4JOYSTICKPTH</text>
<text x="199" y="54.7">GND</text>
<text x="228.7" y="54.7">GND</text>
<text x="208.3" y="64.6">U3</text>
<text x="71.2" y="69.9">PRO_MICRO_C</text>
<text x="108.1" y="70.9">10K</text>
<text x="108.6" y="66.1">R1</text>
<text x="121.9" y="70.7">220</text>
<text x="122.3" y="66.4">R2</text>
<text x="61.9" y="77.6">GND</text>
<text x="93.9" y="77.6">GND</text>
<text x="117.8" y="75.1">C1</text>
<text x="117.9" y="77.6">2.2uF</text>
<text x="114.4" y="82.1">GND</text>
<text x="208.3" y="88.2">PS4JOYSTICKPTH</text>
<text x="199" y="93.6">GND</text>
<text x="228.7" y="93.6">GND</text>
<text x="222.1" y="110.4">M1</text>
<text x="39.1" y="114.7">VCC</text>
<text x="55.1" y="114.7">VCC</text>
<text x="73.4" y="114.7">VCC</text>
<text x="82.6" y="117.2">U4</text>
<text x="41.9" y="121.7">C2</text>
<text x="41.9" y="124.9">10uF</text>
<text x="66.9" y="125.6">10K</text>
<text x="67.5" y="121">R3</text>
<text x="102.7" y="124.2">120Ohm@100MHz</text>
<text x="60.6" y="130.1">C3</text>
<text x="72.1" y="130.1">R4</text>
<text x="110.3" y="131.7">FB1</text>
<text x="117.8" y="130.1">C4</text>
<text x="39" y="132.4">GND</text>
<text x="60.1" y="132.4">1uF</text>
<text x="71.6" y="132.4">100</text>
<text x="122.9" y="134.7">220pF</text>
<text x="60.1" y="143.8">1uF</text>
<text x="60.6" y="141.6">C6</text>
<text x="71.6" y="143.8">100</text>
<text x="72.1" y="141.6">R5</text>
<text x="110.3" y="142.5">FB2</text>
<text x="117.8" y="139.3">C5</text>
<text x="122.9" y="143.8">220pF</text>
<text x="102.7" y="149.3">120Ohm@100MHz</text>
<text x="82.6" y="154.5">PAM8302A</text>
<text x="128.1" y="155.3">GND</text>
<text x="55" y="157.6">GND</text>
<text x="73.3" y="157.6">GND</text>
<text x="210.4" y="164.4">GND</text>
<text x="39.8" y="180.7">S2</text>
<text x="139.3" y="185.3">S3</text>
<text x="139.3" y="180.7">S1</text>
<text x="139.3" y="189.9">S4</text>
<text x="68.7" y="198.7">GND</text>
<text x="144.1" y="198.7">GND</text>
</g>
<g font-size="1.9" fill="#808080">
<text x="194.5" y="28.4">3</text>
<text x="210.5" y="29.5">H+</text>
<text x="219.8" y="29.5">V+</text>
<text x="237.2" y="28.4">1</text>
<text x="194.5" y="33">1</text>
<text x="194.5" y="30.7">2</text>
<text x="210.5" y="31.7">H</text>
<text x="210.5" y="34">H-</text>
<text x="220.4" y="34">V-</text>
<text x="221" y="31.7">V</text>
<text x="237.2" y="30.7">2</text>
<text x="237.2" y="33">3</text>
<text x="69.8" y="39.9">1</text>
<text x="73.3" y="40.9">TX</text>
<text x="82.8" y="40.9">RAW</text>
<text x="89.8" y="39.9">24</text>
<text x="210.5" y="38.6">B1A</text>
<text x="210.5" y="40.9">B1B</text>
<text x="68.7" y="44.4">23</text>
<text x="69.8" y="46.7">4</text>
<text x="69.8" y="42.2">2</text>
<text x="73.3" y="47.7">GND</text>
<text x="73.3" y="45.5">GND</text>
<text x="73.3" y="43.2">RX</text>
<text x="80.9" y="45.5">RESET</text>
<text x="83.1" y="43.2">GND</text>
<text x="83.3" y="47.7">VCC</text>
<text x="89.8" y="42.2">3</text>
<text x="89.8" y="44.4">22</text>
<text x="89.8" y="46.7">21</text>
<text x="204.4" y="42.2">B2A</text>
<text x="204.4" y="44.4">B2B</text>
<text x="210.5" y="43.2">B2A</text>
<text x="210.5" y="45.5">B2B</text>
<text x="69.8" y="53.6">7</text>
<text x="69.8" y="51.3">6</text>
<text x="69.8" y="49">5</text>
<text x="73.3" y="52.3">D3</text>
<text x="73.3" y="50">D2</text>
<text x="85" y="50">A3</text>
<text x="85" y="52.3">A2</text>
<text x="89.8" y="49">20</text>
<text x="89.8" y="51.3">19</text>
<text x="89.8" y="53.6">18</text>
<text x="69.8" y="58.2">9</text>
<text x="69.8" y="55.9">8</text>
<text x="73.3" y="59.2">D6</text>
<text x="73.3" y="56.9">D5</text>
<text x="73.3" y="54.6">D4</text>
<text x="85" y="54.6">A1</text>
<text x="85" y="56.9">A0</text>
<text x="85.2" y="59.2">15</text>
<text x="89.8" y="55.9">17</text>
<text x="89.8" y="58.2">16</text>
<text x="68.7" y="65">12</text>
<text x="68.7" y="60.4">10</text>
<text x="68.9" y="62.7">11</text>
<text x="73.3" y="63.7">D8</text>
<text x="73.3" y="61.4">D7</text>
<text x="85.2" y="61.5">14</text>
<text x="85.2" y="63.7">16</text>
<text x="89.8" y="60.4">15</text>
<text x="89.8" y="62.7">14</text>
<text x="89.8" y="65">13</text>
<text x="73.3" y="66">D9</text>
<text x="85.2" y="66">10</text>
<text x="194.5" y="71.9">1</text>
<text x="194.5" y="69.6">2</text>
<text x="194.5" y="67.3">3</text>
<text x="210.5" y="68.3">H+</text>
<text x="210.5" y="70.6">H</text>
<text x="219.8" y="68.3">V+</text>
<text x="221" y="70.6">V</text>
<text x="237.2" y="67.3">1</text>
<text x="237.2" y="69.6">2</text>
<text x="237.2" y="71.9">3</text>
<text x="210.5" y="72.9">H-</text>
<text x="210.5" y="77.4">B1A</text>
<text x="220.4" y="72.9">V-</text>
<text x="204.4" y="81">B2A</text>
<text x="204.4" y="83.3">B2B</text>
<text x="210.5" y="79.7">B1B</text>
<text x="210.5" y="82">B2A</text>
<text x="210.5" y="84.3">B2B</text>
<text x="81.2" y="119.9">6</text>
<text x="101.2" y="119.9">2</text>
<text x="224.2" y="114">M1</text>
<text x="224.2" y="118.6">M3</text>
<text x="224.2" y="116.3">M2</text>
<text x="81.2" y="122.1">1</text>
<text x="84.7" y="123.2">/SD</text>
<text x="84.7" y="120.9">VDD</text>
<text x="96" y="120.9">NC</text>
<text x="224.2" y="123.2">M5</text>
<text x="224.2" y="120.9">M4</text>
<text x="224.2" y="125.4">M6</text>
<text x="81.2" y="126.7">3</text>
<text x="84.7" y="127.7">IN_P</text>
<text x="93.7" y="127.7">VO_P</text>
<text x="101.2" y="126.7">5</text>
<text x="224.2" y="127.7">M7</text>
<text x="224.2" y="130">M8</text>
<text x="146.5" y="134.6">+</text>
<text x="224.2" y="132.3">M9</text>
<text x="224.2" y="136.9">M11</text>
<text x="224.2" y="134.6">M10</text>
<text x="48" y="142.7" transform="rotate(-90 48 142.7)">2</text>
<text x="146.5" y="139.2">-</text>
<text x="224.2" y="141.4">M13</text>
<text x="224.2" y="139.2">M12</text>
<text x="224.2" y="143.7">M14</text>
<text x="44.7" y="145">3</text>
<text x="51" y="145">1</text>
<text x="81.2" y="145">4</text>
<text x="81.2" y="149.6">7</text>
<text x="84.7" y="146">IN_N</text>
<text x="93.6" y="146">VO_N</text>
<text x="101.2" y="145">8</text>
<text x="224.2" y="146">M15</text>
<text x="224.2" y="148.3">M16</text>
<text x="84.7" y="150.6">GND</text>
<text x="224.2" y="150.6">M17</text>
<text x="224.2" y="155.2">M19</text>
<text x="224.2" y="152.9">M18</text>
</g>
<g font-size="1.6" fill="#808080">
<text x="187.3" y="24.8">LPOT_VCC</text>
<text x="236.9" y="24.8">LPOT_GND</text>
<text x="52.7" y="40.8">D_LEFT</text>
<text x="187.1" y="38.5">LPOT_GND</text>
<text x="236.9" y="38.5">LPOT_VCC</text>
<text x="56.9" y="43.1">L1</text>
<text x="189.1" y="43.1">JB_LEFT</text>
<text x="50.6" y="52.2">TRIANGLE</text>
<text x="51.8" y="49.9">SQUARE</text>
<text x="102.1" y="49.9">R1</text>
<text x="102.1" y="52.2">O</text>
<text x="51.4" y="56.8">D_DOWN</text>
<text x="51.6" y="59">D_RIGHT</text>
<text x="57.6" y="54.5">X</text>
<text x="102.1" y="56.8">D_UP</text>
<text x="102.1" y="54.5">PS_BUTTON</text>
<text x="102.1" y="59">OPTIONS</text>
<text x="50.9" y="65.9">JB_RIGHT</text>
<text x="53.1" y="63.6">SHARE</text>
<text x="102.1" y="63.6">JB_LEFT</text>
<text x="102.1" y="61.3">TRKPD</text>
<text x="187" y="63.6">RPOT_VCC</text>
<text x="236.9" y="63.6">RPOT_GND</text>
<text x="134.1" y="68.2">AUDIO_SIGNAL</text>
<text x="186.8" y="77.3">RPOT_GND</text>
<text x="236.9" y="77.3">RPOT_VCC</text>
<text x="188" y="81.9">JB_RIGHT</text>
<text x="207.7" y="113.9">L2</text>
<text x="207.7" y="116.2">L1</text>
<text x="202.4" y="123">D_RIGHT</text>
<text x="205.2" y="125.3">D_UP</text>
<text x="202.3" y="129.9">D_DOWN</text>
<text x="203.5" y="127.6">D_LEFT</text>
<text x="199.8" y="134.5">PS_BUTTON</text>
<text x="208.5" y="136.8">X</text>
<text x="201.4" y="141.3">TRIANGLE</text>
<text x="207.4" y="143.6">R2</text>
<text x="208.2" y="139">O</text>
<text x="31.5" y="145.9">TO_AMP</text>
<text x="45.8" y="149.9">10K trim</text>
<text x="207.4" y="145.9">R1</text>
<text x="48.7" y="151.8">VR1</text>
<text x="202.7" y="152.8">SQUARE</text>
<text x="23.9" y="184.7">AUDIO_SIGNAL</text>
<text x="126.3" y="182.5">TRKPD</text>
<text x="49.5" y="187">TO_AMP</text>
<text x="124.5" y="187">OPTIONS</text>
<text x="126.2" y="191.6">SHARE</text>
</g>
<g font-size="1.6" fill="#0dab76">
<text x="112.4" y="164.7">Ferrite beads and capacitors form an output filter for EMI.</text>
<text x="112.4" y="166.5">In this application, the transmission line is very short so it is likely overkill.</text>
<text x="112.4" y="168.2">Values were chosen based on the &quot;PAM8302A-EV Board User Guide&quot;</text>
<text x="20.9" y="198.5">Jumper JP1 can be soldered closed if you want to split</text>
<text x="20.9" y="200.2">the mono output onto both channels of a stereo cable.</text>
</g>
</svg>
